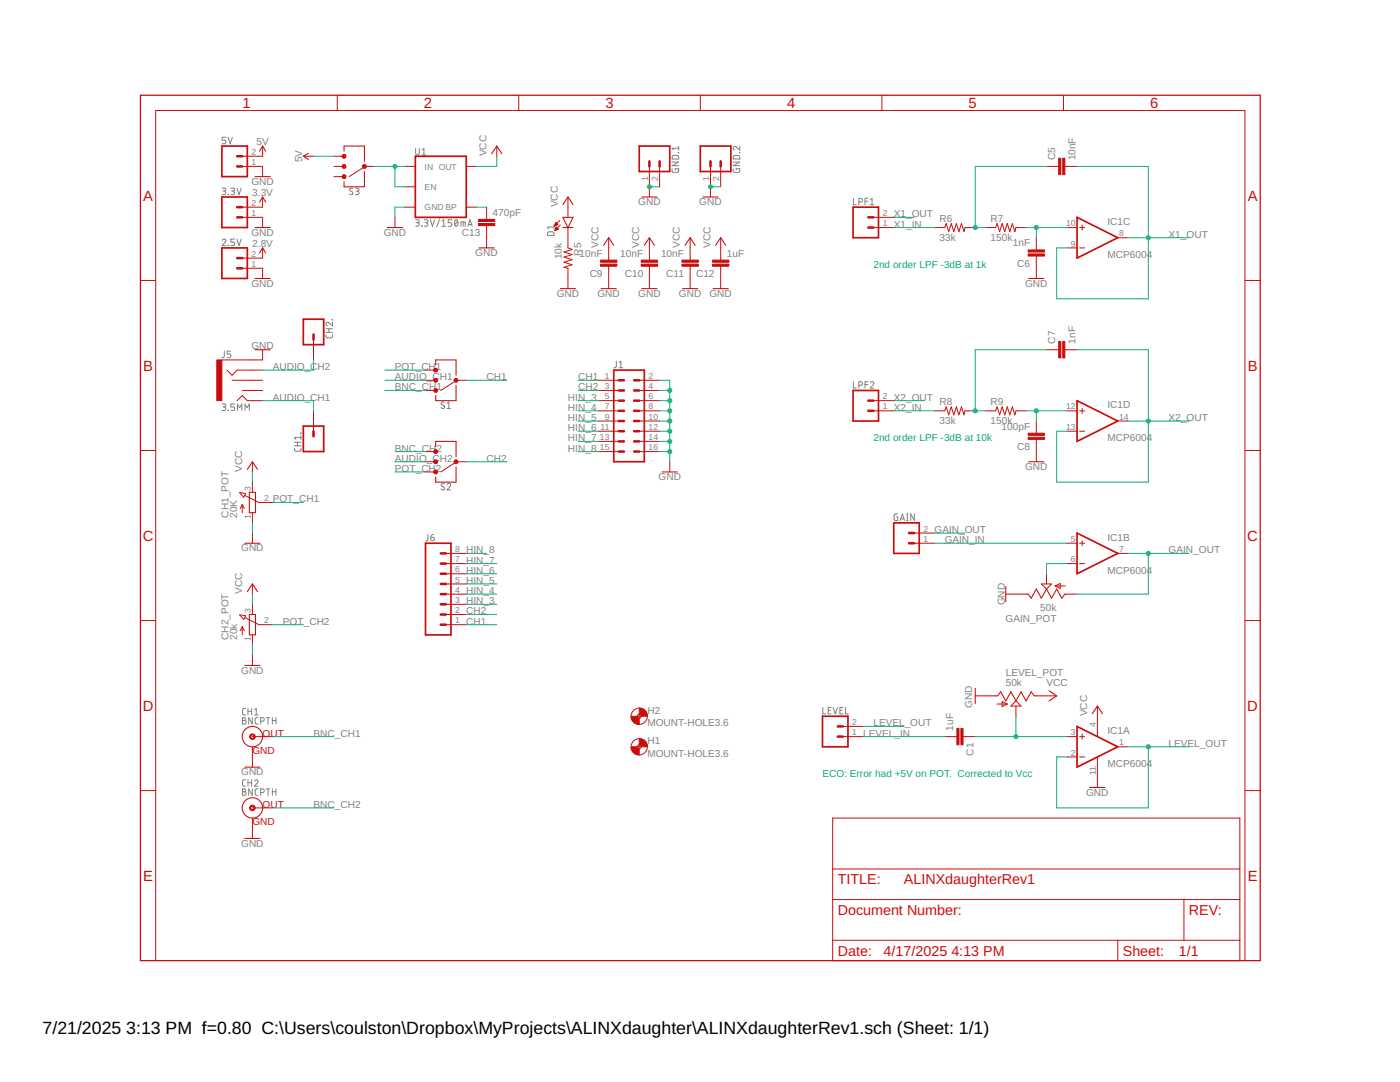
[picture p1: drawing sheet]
<svg xmlns="http://www.w3.org/2000/svg" width="279mm" height="216mm" viewBox="0 0 279 216" stroke-linecap="round" stroke-linejoin="round" font-family="sans-serif">
<g fill="none" stroke="#808080" stroke-width=".2">
<path d="M44.3 37.5l.6 .1 .2 .2-.2 .3h-.4M44.7 38.1a.36 .36 0 0 1 .4 .4 .36 .36 0 0 1-.4 .3h-.4M45.1 27.4h-.8v.6h.5a.37 .37 0 0 1 .3 .3 .37 .37 0 0 1-.3 .4h-.5M45.5 27.4l.5 1.3 .4-1.3M45.5 38.8h.1zM46.1 37.5l.6 .1 .1 .2-.1 .3h-.5M46.5 38.1a.36 .36 0 0 1 .3 .4 .36 .36 0 0 1-.3 .3h-.4M47.3 37.5l.4 1.3 .4-1.3M70.4 37.7l-.5-.1-.1 .2 .6 .6a.36 .36 0 0 1-.2 .5 .36 .36 0 0 1-.5-.2M70.9 37.5l.6 .1 .1 .2-.1 .3h-.4M71.3 38.1a.36 .36 0 0 1 .3 .4 .36 .36 0 0 1-.3 .3h-.4M83 29.6v1a.36 .36 0 0 0 .3 .3 .36 .36 0 0 0 .4-.3v-1"/>
<path d="M84.2 29.9l.4-.3v1.3M84.2 30.9h.8M134.1 33.7l.2 .7h.8l.3-.2v-.5h-.7v.2M134.1 32.3h1.3l-1.3 .8h1.3M134.2 31.1l1-.1 .2 .2v.5h-1.3zM135.4 30.4v.1zM135.4 29.2v.7M135.4 29.6h-1.3l.3 .3M146.3 33.7l.2 .7h.8l.3-.2v-.5h-.7v.2M146.3 32.3h1.3l-1.3 .8h1.3M146.4 31.1l1-.1 .2 .2v.5h-1.3zM147.6 30.4v.1z"/>
<path d="M147.6 29.2v.7l-.7-.6a.36 .36 0 0 0-.6 .1 .36 .36 0 0 0 .3 .5M170.3 39.6v1.3h.6M173.2 39.6h-.6v1.3M173.7 39.9l.3-.3v1.3M44.3 48a.35 .35 0 0 1 .5-.3 .35 .35 0 0 1 .2 .6l-.7 .7h.8M45.5 48.9l.1 .1zM46.8 47.7h-.7v.6h.4a.37 .37 0 0 1 .3 .3 .37 .37 0 0 1-.3 .4h-.4M47.3 47.7l.4 1.3 .4-1.3M83 43.8l.5 .1 .2 .2-.1 .2-.5 .1M83.3 44.4a.36 .36 0 0 1 .4 .4 .36 .36 0 0 1-.4 .3h-.3M84.1 45.1h.1zM84.7 43.8h.4l.3 .3-.1 .3h-.5"/>
<path d="M85 44.4a.36 .36 0 0 1 .4 .4 .36 .36 0 0 1-.4 .3h-.3M85.9 43.8l.4 1.3 .4-1.3M87.7 43.7l-.6 1.6M88.2 45.1h.7M88.2 44.1l.4-.3v1.3M90.2 43.8h-.7v.6h.4a.36 .36 0 0 1 .3 .4 .36 .36 0 0 1-.3 .3h-.4M90.9 43.9h.1a.67 .67 0 0 1 .4 .6 .67 .67 0 0 1-.4 .6l-.3-.6zM91.3 44.1l-.5 .8M92 45.1v-.8h.8l.1 .8M92.4 44.3v.8M93.4 45.1l.4-1.3 .4 1.3M93.5 44.8h.6"/>
<path d="M109.4 46.4l.9-.1 .2 .2 .1 .5h-1.3zM110.6 45v.7M110.6 45.3h-1.3l.2 .4M171.4 40.3h.4a.36 .36 0 0 0 .3-.4 .36 .36 0 0 0-.3-.3h-.4v1.3M172.6 40.2h.6M173.7 40.9h.7M44.8 70.1l-.1 1.1-.4 .2M46.1 70.1h-.8v.5h.5a.37 .37 0 0 1 .3 .4 .37 .37 0 0 1-.3 .4h-.5M65.1 66.8v.5l.2 .1 1-.1 .1-.5M65.1 66.3h1.3M65.1 65.6h1.3M65.6 65.6v.7"/>
<path d="M66.4 63.8h.1M66.4 64.3v.7l-.8-.6a.36 .36 0 0 0-.5 .1 .36 .36 0 0 0 .2 .5M123 72.1v1.1l-.4 .2M123.5 73.4h.8M123.5 72.4l.4-.3v1.3M170.3 76.2v1.2h.6M171.4 76.9h.4a.36 .36 0 0 0 .3-.4 .36 .36 0 0 0-.3-.3h-.4v1.2M172.6 76.7h.6M173.2 76.2h-.6v1.2M173.7 76.4a.36 .36 0 0 1 .5-.2 .36 .36 0 0 1 .1 .5l-.6 .7h.7M44.3 80.6h.6l.2 .2-.2 .4h-.4M44.7 81.2a.36 .36 0 0 1 .4 .4 .36 .36 0 0 1-.4 .3h-.4"/>
<path d="M45.5 81.9h.1zM46.8 80.6h-.7v.6h.4a.37 .37 0 0 1 .3 .4 .37 .37 0 0 1-.3 .3h-.4M47.4 81.9v-1.3l.4 .7 .5-.7v1.3M48.9 81.9v-1.3l.4 .7 .5-.7v1.3M58.8 89.5v.4l.3 .1h.8l.1-.1 .1-.4M58.8 89h1.3M58.8 88.2h1.3M59.4 88.2v.8M60 86.4l.1 .1zM60.1 87v.7M60.1 87.3h-1.3l.3 .4M88.7 80.3l-.4-.1-.2 .3 .1 .3 .4 .2a.35 .35 0 0 1-.1 .5 .35 .35 0 0 1-.5-.2"/>
<path d="M88.7 96.6l-.5-.1-.1 .3 .1 .2 .4 .2a.35 .35 0 0 1-.1 .6 .35 .35 0 0 1-.5-.2M89.2 96.8a.36 .36 0 0 1 .5-.3 .36 .36 0 0 1 .1 .5l-.6 .8h.7M89.2 80.5l.4-.3v1.3M89.2 81.5h.7M85.4 106.6v1.1l-.4 .2M86 107.2h.4a.36 .36 0 0 1 .3 .4 .36 .36 0 0 1-.4 .3 .36 .36 0 0 1-.3-.3zM86.6 106.6l-.5 .2-.1 .4M179.2 102.6l-.7 .1-.1 .9 .2 .2 .6 .1v-.8h-.3M179.6 103.9l.5-1.3 .4 1.3M179.8 103.5h.6M180.9 103.9h.3M180.9 102.6h.3"/>
<path d="M181.1 102.6v1.3M182.5 102.6v1.3l-.7-1.3v1.3M48.4 143.2l.6 .1v.3l-.2 .2a.36 .36 0 0 1 .3 .3 .36 .36 0 0 1-.3 .4h-.4zM48.4 157.4l.6 .1v.3l-.2 .2a.36 .36 0 0 1 .3 .3 .36 .36 0 0 1-.3 .4h-.4zM48.4 143.8h.4M48.4 158h.4M49 141.4h-.4l-.2 .2v.9l.6 .2M49 155.6h-.4l-.2 .3v.8l.2 .2h.4M49.5 141.4v1.3M49.5 155.6v1.3M49.5 141.9h.7M49.5 156.2h.7"/>
<path d="M50.2 141.4v1.3M50.2 155.6v1.3M50.4 143.2v1.3l-.8-1.3v1.3M50.4 157.4v1.3l-.8-1.3v1.3M50.8 155.9a.36 .36 0 0 1 .5-.3 .36 .36 0 0 1 .1 .6l-.6 .7h.7M50.8 142.7h.7M50.8 141.6l.3-.2v1.3M51.5 143.2h-.4l-.2 .3v.8l.6 .2M51.5 157.4l-.4 .1-.2 .2v.8l.6 .2M52 143.9h.4a.36 .36 0 0 0 .3-.3 .36 .36 0 0 0-.3-.4h-.4v1.3M52 158.1h.4a.36 .36 0 0 0 .3-.3 .36 .36 0 0 0-.3-.4h-.4v1.3M53.1 143.2h.8"/>
<path d="M53.1 157.4h.8M53.5 143.2v1.3M53.5 157.4v1.3M54.4 143.8h.7M54.4 143.2v1.3M54.4 157.4v1.3M54.4 158h.7M55.1 143.2v1.3M55.1 157.4v1.3M164.2 141.2v1.3h.6M165.3 141.7h.4M165.9 141.2h-.6v1.3h.6"/>
<path d="M166.3 141.2l.4 1.3 .4-1.3M167.6 141.7h.5M168.2 141.2h-.6v1.3h.6M168.7 141.2v1.3h.6"/>
</g>
<path d="M28 19h223.5v172.7h-223.5z" fill="none" stroke="#c90d0c" stroke-width=".25"/>
<g fill="none" stroke="#c90d0c" stroke-width=".2">
<path d="M67.3 19v3.1M103.5 19v3.1M139.8 19v3.1M176 19v3.1M212.2 19v3.1M48.3 33.2h4.1v2M52.4 29.1v2.1h-4.1M52.4 39.3v2h-4.1M60.5 31.2h2.1M66.6 33.2h2.1M66.6 31.2h2.1M66.6 35.2h2.1"/>
<path d="M72.5 33.4l-2.8 1.8M72.7 33.2h2.1M80.9 33.2h2M80.9 37.3h2M93 33.2h2.1M99.1 29.1v2.1M113.3 39.3v4.1M129.6 33.2v6.1M131.6 33.2v4.1M141.8 33.2v6.1M143.8 33.2v4.1M208.9 33.2h2.4"/>
<path d="M212.5 33.2h2.4M28 56h3.1M48.3 43.4h4.1v2M48.3 53.5h4.1v2.1M52.4 49.5v2h-4.1M78.8 43.4v2M80.9 41.3h2M93 41.3h2.1M97.1 41.3v2.5M97.1 45v4.5M110.7 45h.1M110.7 44.9h.3"/>
<path d="M110.7 44.8h.6M110.7 46h.1M110.8 44.7h.5M110.8 45.9h.2M110.8 44.7h.4M110.8 45.8h.4M110.8 45.7h.6M110.8 44.6h.3M110.9 45.6h.5M110.9 44.5h.1M110.9 44.4l.4 .4-.7 .3zM110.9 45.6h.4"/>
<path d="M111 45.5h.2M111 45.4h.1M111 45.3l.4 .4-.7 .3zM111.7 44l-1.1 1.1M111.8 44.9l-1.1 1.1M113.3 45.4v4.1l.9 .3-1.7 .5 1.7 .5-1.7 .5 1.7 .5-1.7 .5 1.7 .5-1.7 .5 .8 .2v4.1M121.5 47.4v4.5M121.5 53.1v4.5M129.6 47.4v4.5M129.6 53.1v4.5M137.7 47.4v4.5M137.7 53.1v4.5"/>
<path d="M143.8 47.4v4.5M143.8 53.1v4.5M174.3 43.4h4.1M174.3 45.4h4.1M186.5 45.4h2l.3-.8 .5 1.6 .5-1.6 .6 1.6 .5-1.6 .5 1.6 .5-1.6 .5 1.6 .2-.8h2M196.7 45.4h2l.3-.8 .5 1.6 .5-1.6 .5 1.6 .5-1.6 .5 1.6 .5-1.6 .5 1.6 .3-.8h2M206.8 47.4v2.5M206.8 51.1v4.5M212.9 45.4h2M212.9 49.5h2M215.5 45.4h1M215.5 49.5h1"/>
<path d="M216 44.9v1M223.1 47.4h2M248.5 56h3M45.3 73.9l1 1 1-1h5.1M46.3 75.9h6.1M47.3 79.9l1-1 1.1 1h3M48.3 77.9h4.1M52.4 69.8v2h-8.1M62.6 67.8v4M84.9 75.9h2.1M84.9 77.9h2.1M84.9 73.9h2.1"/>
<path d="M90.8 76.1l-2.8 1.8M91 75.9h2M119.4 75.9h4.1M119.4 77.9h4.1M119.4 79.9h4.1M127.6 75.9h4M127.6 77.9h4M127.6 79.9h4M174.3 79.9h4.1M208.9 69.8h2.4M212.5 69.8h2.4M28 89.9h3.1"/>
<path d="M47.8 98.3l1.2 .2-.4 .7zM48.9 98.9l2.8 1.4h2.7M50.4 92.1v2.1M50.4 96.2v2M62.6 82v4M84.9 90.1h2.1M84.9 94.2h2.1M84.9 92.1h2.1M90.8 92.3l-2.8 1.9M91 92.1h2M119.4 82h4.1M119.4 84h4.1"/>
<path d="M119.4 86h4.1M119.4 88.1h4.1M119.4 90.1h4.1M127.6 82h4M127.6 84h4M127.6 86h4M127.6 88.1h4M127.6 90.1h4M133.7 92.1v2.1M174.3 82h4.1M186.5 82h2l.3-.8 .5 1.6 .5-1.6 .6 1.6 .5-1.6 .5 1.6 .5-1.6 .5 1.6 .2-.8h2M196.7 82h2l.3-.8 .5 1.6 .5-1.6 .5 1.6 .5-1.6 .5 1.6 .5-1.6 .5 1.6 .3-.8h2"/>
<path d="M206.8 84v2.4M206.8 87.7v4.4M212.9 82h2M212.9 86h2M215.5 82h1M215.5 86h1M216 81.5v1M223.1 84h2M248.5 89.9h3M48.3 100.7v1.6M48.3 100.7l-.4 .8M48.3 100.7l.4 .8"/>
<path d="M50.4 102.3v2M50.4 106.4v2M50.4 116.5v2.1M89 112.5h4M89 110.4h4M89 118.6h4M89 116.5h4M89 114.5h4M182.4 108.4h4.1M182.4 106.4h4.1M200.7 118.6h4.5M207.8 116.5h2.1l-1 1z"/>
<path d="M208.9 114.5v2M210.6 116.9h2M210.6 116.9l1-.5v1zM212.5 118.6h2.4M212.9 108.4h2M212.9 112.5h2M215.5 108.4h1M215.5 112.5h1M216 107.9v1M223.1 110.4h2M28 123.8h3.1M47.8 122.7l1.2 .2-.4 .7z"/>
<path d="M48.3 125.1v1.6M48.3 125.1l-.4 .8M48.3 125.1l.4 .8M48.9 123.2l2.8 1.5h2.7M50.4 120.6v2M50.4 126.7v2M50.4 130.7v2.1M89 124.7h4M89 122.6h4M89 120.6h4M194.6 138.9h4.5M200 140l1 .5-1 .5z"/>
<path d="M202.8 139.9l1 1h-2.1zM206.4 138.9h4.5M248.5 123.8h3M28 157.8h3.1M50.4 147h4M50.4 149v4.1M127.2 149h.8M127.2 142.9h.8M127.6 142.5v.8M127.6 148.6v.8M168.2 147h4.1M168.2 144.9h4.1"/>
<path d="M188.5 147h2.5M192.2 147h2.4M199 140.5h2M202.8 140.9v2M212.9 147h2M212.9 151h2M215.5 147h1M215.5 151h1M216 146.5v1M219 140.9v6.1M219 151v6.1M223.1 149h2"/>
<path d="M248.5 157.8h3M50.4 163.2v4.1M50.4 161.2h4M166.2 163.2h81.2v28.5h-81.2zM166.2 179.5h81.2M166.2 173.4h81.2M236.3 179.5v8.1M31.1 191.7v-169.6h217.4v169.6M166.2 187.6h81.2M223.1 187.6v4.1"/>
<circle cx="127.6" cy="149" r="1.63"/>
<circle cx="127.6" cy="142.9" r="1.63"/>
<circle cx="127.6" cy="142.9" r=".4"/>
<circle cx="127.6" cy="149" r=".4"/>
</g>
<g fill="#c90d0c" stroke="#c90d0c" stroke-width=".2">
<path d="M127.6 147.4a1.61 1.61 0 0 1 1.6 1.6h-1.2l-.1-.3-.3-.1z" fill-rule="evenodd"/>
<path d="M126 149h1.2l.1 .3 .3 .1v1.2a1.57 1.57 0 0 1-1.6-1.6z" fill-rule="evenodd"/>
<path d="M127.6 141.3a1.61 1.61 0 0 1 1.6 1.6h-1.2l-.1-.3-.3-.1z" fill-rule="evenodd"/>
<path d="M126 142.9h1.2l.1 .3 .3 .1v1.2a1.57 1.57 0 0 1-1.6-1.6z" fill-rule="evenodd"/>
<path d="M90.8 75.5a.39 .39 0 0 1 .6 .2 .39 .39 0 0 1-.3 .6 .39 .39 0 0 1-.5-.4h.2a.19 .19 0 0 1 .2-.2 .19 .19 0 0 1 .2 .2 .19 .19 0 0 1-.2 .2l-.4-.2z" fill-rule="evenodd"/>
<path d="M86.7 77.6a.4 .4 0 0 1 .6 .2 .4 .4 0 0 1-.3 .5 .4 .4 0 0 1-.4-.4h.2a.19 .19 0 0 1 .2-.2 .19 .19 0 0 1 .1 .2 .19 .19 0 0 1-.1 .2l-.4-.2z" fill-rule="evenodd"/>
<path d="M86.7 75.5a.4 .4 0 0 1 .6 .2 .4 .4 0 0 1-.3 .6 .4 .4 0 0 1-.4-.4h.2a.19 .19 0 0 1 .2-.2 .19 .19 0 0 1 .1 .2 .19 .19 0 0 1-.1 .2l-.4-.2z" fill-rule="evenodd"/>
<path d="M86.7 73.5a.4 .4 0 0 1 .6 .2 .4 .4 0 0 1-.3 .5 .4 .4 0 0 1-.4-.3h.2a.19 .19 0 0 1 .2-.2 .19 .19 0 0 1 .1 .2 .19 .19 0 0 1-.1 .1l-.4-.1z" fill-rule="evenodd"/>
<path d="M90.8 91.8a.39 .39 0 0 1 .6 .2 .39 .39 0 0 1-.3 .5 .39 .39 0 0 1-.5-.4l.2-.1a.19 .19 0 0 1 .3 0 .19 .19 0 0 1 .1 .2 .19 .19 0 0 1-.3 .1l-.3-.2z" fill-rule="evenodd"/>
<path d="M86.7 93.8a.4 .4 0 0 1 .6 .2 .4 .4 0 0 1-.3 .6 .4 .4 0 0 1-.4-.4l.2-.1a.19 .19 0 0 1 .2-.1 .19 .19 0 0 1 .1 .3 .19 .19 0 0 1-.3 0l-.2-.1z" fill-rule="evenodd"/>
<path d="M86.7 91.8a.4 .4 0 0 1 .6 .2 .4 .4 0 0 1-.3 .5 .4 .4 0 0 1-.4-.4l.2-.1a.19 .19 0 0 1 .2 0 .19 .19 0 0 1 .1 .2 .19 .19 0 0 1-.3 .1l-.2-.2z" fill-rule="evenodd"/>
<path d="M86.7 89.8a.4 .4 0 0 1 .6 .2 .4 .4 0 0 1-.3 .5 .4 .4 0 0 1-.4-.4h.2a.19 .19 0 0 1 .2-.2 .19 .19 0 0 1 .1 .2 .19 .19 0 0 1-.1 .2l-.4-.2z" fill-rule="evenodd"/>
<path d="M72.4 33a.39 .39 0 0 1 .6 0 .39 .39 0 0 1-.2 .6 .39 .39 0 0 1-.5-.4l.4-.2 .2 .3-.2 .1-.4-.2z" fill-rule="evenodd"/>
<path d="M68.3 35.1a.39 .39 0 0 1 .7-.1 .39 .39 0 0 1-.2 .6 .39 .39 0 0 1-.5-.4l.4-.1 .1 .2-.1 .1-.4-.2z" fill-rule="evenodd"/>
<path d="M68.5 32.9a.4 .4 0 0 1 .5 .2 .4 .4 0 0 1-.3 .5 .4 .4 0 0 1-.4-.4l.4-.2 .1 .3-.1 .1-.4-.2z" fill-rule="evenodd"/>
<path d="M68.3 31a.39 .39 0 0 1 .7 0 .39 .39 0 0 1-.2 .6 .39 .39 0 0 1-.5-.4l.4-.2 .1 .3-.1 .1-.4-.2z" fill-rule="evenodd"/>
<path d="M50 146.6a.56 .56 0 0 1 .9 .1 .56 .56 0 0 1-.4 .8 .56 .56 0 0 1-.7-.5h.2a.35 .35 0 0 1 .5-.4 .35 .35 0 0 1 .1 .6 .35 .35 0 0 1-.5-.1l-.1-.1h-.2z" fill-rule="evenodd"/>
<path d="M50 160.8a.56 .56 0 0 1 .9 .1 .56 .56 0 0 1-.4 .8 .56 .56 0 0 1-.7-.5h.2a.35 .35 0 0 1 .5-.3 .35 .35 0 0 1 .1 .5 .35 .35 0 0 1-.5 0l-.1-.2h-.2z" fill-rule="evenodd"/>
</g>
<g fill="none" stroke="#c90d0c" stroke-width=".34">
<path d="M44.3 29.1h5.1v6.1h-5.1zM44.3 39.3h5.1v6.1h-5.1zM82.9 31.2h10.1v12.2h-10.1zM127.6 29.1h6.1v5.1h-6.1zM139.8 29.1h6.1v5.1h-6.1zM44.3 49.5h5.1v6.1h-5.1zM170.2 41.3h5.1v6.1h-5.1zM214.9 43.4l8.2 4-8.2 4.1zM60.5 63.7h4.1v5.1h-4.1zM122.5 73.9h6.1v18.2h-6.1zM170.2 77.9h5.1v6.1h-5.1zM214.9 79.9l8.2 4.1-8.2 4.1z"/>
<path d="M60.5 85h4.1v5.1h-4.1zM84.9 108.4h5.1v18.3h-5.1zM178.4 104.3h5.1v6.1h-5.1zM214.9 106.4l8.2 4-8.2 4.1zM164.1 142.9h5.1v6.1h-5.1zM214.9 144.9l8.2 4.1-8.2 4.1z"/>
</g>
<g fill="none" stroke="#c90d0c" stroke-width=".21">
<path d="M50.9 35.2h3M51.8 30.2l.6-1.1 .6 1.1M61.6 30.6l-1.1 .6 1.1 .6M68.7 30.2v-1.1h4v3.1M72.7 34.2v3.1h-4v-1M98.1 30.7l1-1.6 1.1 1.6M128.1 39.3h3M140.3 39.3h3M50.9 45.4h3M50.9 55.6h3M51.8 50.5l.6-1 .6 1M51.8 40.3l.6-1 .6 1"/>
<path d="M77.3 45.4h3M95.6 49.5h3M111.8 57.6h3.1M112.3 45.4h2.1M112.3 40.8l1-1.5 1.1 1.5M112.3 43.4h2.1l-1.1 2zM120 57.6h3M120.5 49l1-1.6 1 1.6M128.1 57.6h3M128.6 49l1-1.6 1 1.6M136.2 57.6h3.1M136.7 49l1-1.6 1 1.6"/>
<path d="M142.3 57.6h3.1M142.8 49l1-1.6 1 1.6M205.3 55.6h3M50.9 69.8h3M87 72.8v-1h4v3.1M91 76.9v3h-4v-1M49.4 93.7l1-1.6 1 1.6M49.8 98.2h1.2v4.1h-1.2zM87 89.1v-1h4v3M91 93.2v3h-4v-1M132.1 94.2h3.1M205.3 92.1h3"/>
<path d="M48.9 108.4h3M49.4 118l1-1.5 1 1.5M200.7 117v3.1M205.2 118.6l.6 .8 1-1.9 1 1.9 1.1-1.9 1 1.9 1-1.9 1 1.9 .6-.8M48.9 132.8h3M49.8 122.6h1.2v4.1h-1.2zM194.6 137.3v3.1M199.1 138.9l.6-.9 1 1.9 1-1.9 1.1 1.9 1-1.9 1 1.9 1-1.9 .6 .9M209.4 137.8l1.5 1.1-1.5 1M48.9 153.1h3M217.5 157.1h3M218 142.4l1-1.5 1 1.5"/>
<path d="M48.9 167.3h3"/>
<circle cx="50.4" cy="147" r="2.03"/>
<circle cx="50.4" cy="161.2" r="2.03"/>
</g>
<g fill="none" stroke="#c90d0c" stroke-width=".51">
<path d="M47.3 31.2h1M47.3 33.2h1M129.6 32.2v1M131.6 32.2v1M141.8 32.2v1M143.8 32.2v1M47.3 41.3h1M47.3 43.4h1M47.3 51.5h1M47.3 53.5h1M173.3 43.4h1M173.3 45.4h1"/>
<path d="M62.6 66.7v1.1M123.5 79.9h1M123.5 77.9h1M123.5 75.9h1M126.6 79.9h1M126.6 77.9h1M126.6 75.9h1M173.3 79.9h1M62.6 86v1.1M123.5 84h1M123.5 82h1M123.5 86h1"/>
<path d="M123.5 88.1h1M123.5 90.1h1M126.6 84h1M126.6 82h1M126.6 86h1M126.6 88.1h1M126.6 90.1h1M173.3 82h1M88 116.5h1M88 118.6h1M88 114.5h1M88 112.5h1"/>
<path d="M88 110.4h1M181.4 106.4h1M181.4 108.4h1M88 120.6h1M88 122.6h1M88 124.7h1M167.2 144.9h1M167.2 147h1"/>
</g>
<g fill="#c90d0c" stroke="#c90d0c" stroke-width=".2">
<path d="M43.3 71.8h1v8.1h-1z"/>
<path d="M212.1 31.6h.4v3.2h-.4z"/>
<path d="M211.3 31.6h.4v3.2h-.4z"/>
<path d="M205.2 49.9h3.2v.4h-3.2z"/>
<path d="M205.2 50.7h3.2v.4h-3.2z"/>
<path d="M212.1 68.2h.4v3.2h-.4z"/>
<path d="M211.3 68.2h.4v3.2h-.4z"/>
<path d="M205.2 86.4h3.2v.5h-3.2z"/>
<path d="M205.2 87.2h3.2v.5h-3.2z"/>
<path d="M119.8 51.9h3.3v.4h-3.3z"/>
<path d="M119.8 52.7h3.3v.4h-3.3z"/>
<path d="M128 51.9h3.2v.4h-3.2z"/>
<path d="M128 52.7h3.2v.4h-3.2z"/>
<path d="M136.1 51.9h3.3v.4h-3.3z"/>
<path d="M136.1 52.7h3.3v.4h-3.3z"/>
<path d="M142.2 51.9h3.3v.4h-3.3z"/>
<path d="M142.2 52.7h3.3v.4h-3.3z"/>
<path d="M95.5 43.8h3.2v.4h-3.2z"/>
<path d="M95.5 44.6h3.2v.4h-3.2z"/>
<path d="M191 145.4h.4v3.2h-.4z"/>
<path d="M191.8 145.4h.4v3.2h-.4z"/>
</g>
<g fill="none" stroke="#0dab76" stroke-width=".2">
<path d="M62.6 31.2h4M74.8 33.2h6.1M78.8 33.2v4.1h2.1M99.1 31.2v2h-4M129.6 37.3h2M141.8 37.3h2M208.9 33.2h-14.3v12.2h2.1M214.9 33.2h14.3v26.4h-18.3v-10.1h2M80.9 41.3h-2.1v2.1M95.1 41.3h2M178.4 45.4h8.1M178.4 43.4h4"/>
<path d="M204.8 45.4h8.1M206.8 45.4v2M225.1 47.4h12.2M52.4 79.9h10.2v2.1M62.6 71.8v2.1h-10.2M76.8 75.9h8.1M76.8 77.9h8.1M76.8 73.9h8.1M93 75.9h8.2M115.4 75.9h4M115.4 79.9h4M115.4 77.9h4"/>
<path d="M131.6 75.9h2.1v16.2M131.6 79.9h2.1M131.6 77.9h2.1M178.4 79.9h6.1M208.9 69.8h-14.3v12.2h2.1M214.9 69.8h14.3v26.4h-18.3v-10.2h2M50.4 94.2v2M78.8 90.1h6.1M78.8 92.1h6.1M78.8 94.2h6.1M93 92.1h8.2M115.4 90.1h4"/>
<path d="M115.4 88.1h4M115.4 86h4M115.4 84h4M115.4 82h4M131.6 90.1h2.1M131.6 88.1h2.1M131.6 86h2.1M131.6 84h2.1M131.6 82h2.1M178.4 82h8.1M204.8 82h8.1M206.8 82v2"/>
<path d="M225.1 84h12.2M50.4 104.3v2.1M50.4 118.6v2M54.4 100.3h6.1M93 118.6h6.1M93 116.5h6.1M93 114.5h6.1M93 112.5h6.1M93 110.4h4.1M186.5 106.4h6.1M186.5 108.4h26.4M212.9 112.5h-4v2"/>
<path d="M225.1 110.4h12.2M229.2 110.4v8.2h-14.3M50.4 128.7v2M54.4 124.7h6.1M93 124.7h6.1M93 122.6h6.1M93 120.6h6.1M54.4 147h12.2M172.3 147h16.2M172.3 144.9h8.1M194.6 147h18.3M202.8 142.9v4.1"/>
<path d="M225.1 149h12.2M229.2 149v12.2h-18.3v-10.2h2M54.4 161.2h12.2"/>
</g>
<g fill="#0dab76" stroke="#0dab76" stroke-width=".2">
<circle cx="133.7" cy="90.1" r=".4"/>
<circle cx="133.7" cy="88.1" r=".4"/>
<circle cx="133.7" cy="86" r=".4"/>
<circle cx="133.7" cy="84" r=".4"/>
<circle cx="133.7" cy="82" r=".4"/>
<circle cx="133.7" cy="79.9" r=".4"/>
<circle cx="133.7" cy="77.9" r=".4"/>
<circle cx="129.6" cy="37.3" r=".4"/>
<circle cx="141.8" cy="37.3" r=".4"/>
<circle cx="229.2" cy="149" r=".4"/>
<circle cx="229.2" cy="110.4" r=".4"/>
<circle cx="194.6" cy="45.4" r=".4"/>
<circle cx="206.8" cy="45.4" r=".4"/>
<circle cx="229.2" cy="47.4" r=".4"/>
<circle cx="194.6" cy="82" r=".4"/>
<circle cx="206.8" cy="82" r=".4"/>
<circle cx="229.2" cy="84" r=".4"/>
<circle cx="78.8" cy="33.2" r=".4"/>
<circle cx="202.8" cy="147" r=".4"/>
</g>
<g font-size="3.5">
<text x="8.5" y="206.4">7/21/2025</text>
<text x="25.2" y="206.4">3:13 PM f=0.80 C:\Users\coulston\Dropbox\MyProjects\ALINXdaughter\ALINXdaughterRev1.sch (Sheet: 1/1)</text>
</g>
<g font-size="2.9" fill="#c90d0c">
<text x="48.4" y="21.6">1</text>
<text x="84.6" y="21.6">2</text>
<text x="120.8" y="21.6">3</text>
<text x="157.1" y="21.6">4</text>
<text x="193.3" y="21.6">5</text>
<text x="229.5" y="21.6">6</text>
<text x="28.6" y="40">A</text>
<text x="249" y="40">A</text>
<text x="28.6" y="74">B</text>
<text x="249" y="74">B</text>
<text x="28.5" y="107.9">C</text>
<text x="248.9" y="107.9">C</text>
<text x="28.5" y="141.8">D</text>
<text x="248.9" y="141.8">D</text>
<text x="28.6" y="175.8">E</text>
<text x="167.2" y="176.4">TITLE:</text>
<text x="180.4" y="176.4">ALINXdaughterRev1</text>
<text x="249" y="175.8">E</text>
<text x="167.2" y="182.5">Document Number:</text>
<text x="237.3" y="182.5">REV:</text>
<text x="167.2" y="190.7">Date:</text>
<text x="176.3" y="190.7">4/17/2025</text>
<text x="189.9" y="190.7">4:13 PM</text>
<text x="224.1" y="190.7">Sheet:</text>
<text x="235.3" y="190.7">1/1</text>
</g>
<g font-size="2" fill="#808080">
<text x="51.2" y="29">5V</text>
<text x="60.3" y="32.4" transform="rotate(-90 60.3 32.4)">5V</text>
<text x="97.1" y="31.2" transform="rotate(-90 97.1 31.2)">VCC</text>
<text x="210.6" y="32" transform="rotate(-90 210.6 32)">C5</text>
<text x="214.6" y="32" transform="rotate(-90 214.6 32)">10nF</text>
<text x="50.2" y="36.9">GND</text>
<text x="50.4" y="39.1">3.3V</text>
<text x="111.3" y="41.3" transform="rotate(-90 111.3 41.3)">VCC</text>
<text x="127.4" y="40.9">GND</text>
<text x="139.6" y="40.9">GND</text>
<text x="50.2" y="47">GND</text>
<text x="76.6" y="47">GND</text>
<text x="92.2" y="47.1">C13</text>
<text x="98.3" y="43.1">470pF</text>
<text x="178.4" y="45.4">X1_IN</text>
<text x="178.4" y="43.4">X1_OUT</text>
<text x="187.5" y="44.2">R6</text>
<text x="197.7" y="44.2">R7</text>
<text x="221" y="44.9">IC1C</text>
<text x="233.2" y="47.4">X1_OUT</text>
<text x="50.4" y="49.3">2.8V</text>
<text x="94.9" y="51.1">GND</text>
<text x="112.1" y="51.7" transform="rotate(-90 112.1 51.7)">10k</text>
<text x="115.7" y="51.2">10nF</text>
<text x="116" y="51" transform="rotate(-90 116 51)">R5</text>
<text x="119.5" y="49.5" transform="rotate(-90 119.5 49.5)">VCC</text>
<text x="123.8" y="51.2">10nF</text>
<text x="127.6" y="49.5" transform="rotate(-90 127.6 49.5)">VCC</text>
<text x="131.9" y="51.2">10nF</text>
<text x="135.7" y="49.5" transform="rotate(-90 135.7 49.5)">VCC</text>
<text x="141.8" y="49.5" transform="rotate(-90 141.8 49.5)">VCC</text>
<text x="145.1" y="51.2">1uF</text>
<text x="187.5" y="48">33k</text>
<text x="197.7" y="48">150k</text>
<text x="202.1" y="49.2">1nF</text>
<text x="203" y="53.2">C6</text>
<text x="221" y="51.5">MCP6004</text>
<text x="50.2" y="57.2">GND</text>
<text x="111.1" y="59.2">GND</text>
<text x="117.7" y="55.3">C9</text>
<text x="119.2" y="59.2">GND</text>
<text x="124.7" y="55.3">C10</text>
<text x="127.4" y="59.2">GND</text>
<text x="133" y="55.3">C11</text>
<text x="135.5" y="59.2">GND</text>
<text x="138.9" y="55.3">C12</text>
<text x="141.6" y="59.2">GND</text>
<text x="204.6" y="57.2">GND</text>
<text x="50.2" y="69.6">GND</text>
<text x="210.6" y="68.6" transform="rotate(-90 210.6 68.6)">C7</text>
<text x="214.6" y="68.6" transform="rotate(-90 214.6 68.6)">1nF</text>
<text x="54.4" y="73.9">AUDIO_CH2</text>
<text x="78.8" y="77.9">BNC_CH1</text>
<text x="78.8" y="73.9">POT_CH1</text>
<text x="78.8" y="75.9">AUDIO_CH1</text>
<text x="97.1" y="75.9">CH1</text>
<text x="115.4" y="75.9">CH1</text>
<text x="115.4" y="77.9">CH2</text>
<text x="54.4" y="79.9">AUDIO_CH1</text>
<text x="113.4" y="79.9">HIN_3</text>
<text x="113.4" y="82">HIN_4</text>
<text x="178.4" y="82">X2_IN</text>
<text x="178.4" y="79.9">X2_OUT</text>
<text x="187.5" y="80.8">R8</text>
<text x="197.7" y="80.8">R9</text>
<text x="221" y="81.5">IC1D</text>
<text x="113.4" y="84">HIN_5</text>
<text x="113.4" y="86">HIN_6</text>
<text x="113.4" y="88.1">HIN_7</text>
<text x="187.5" y="84.6">33k</text>
<text x="197.7" y="84.6">150k</text>
<text x="199.9" y="85.7">100pF</text>
<text x="203" y="89.8">C8</text>
<text x="221" y="88.1">MCP6004</text>
<text x="233.2" y="84">X2_OUT</text>
<text x="48.3" y="94.2" transform="rotate(-90 48.3 94.2)">VCC</text>
<text x="78.8" y="90.1">BNC_CH2</text>
<text x="78.8" y="94.2">POT_CH2</text>
<text x="78.8" y="92.1">AUDIO_CH2</text>
<text x="97.1" y="92.1">CH2</text>
<text x="113.4" y="90.1">HIN_8</text>
<text x="131.4" y="95.8">GND</text>
<text x="204.6" y="93.8">GND</text>
<text x="54.4" y="100.3">POT_CH1</text>
<text x="45.6" y="103.3" transform="rotate(-90 45.6 103.3)">CH1_POT</text>
<text x="47.3" y="103.3" transform="rotate(-90 47.3 103.3)">20K</text>
<text x="186.5" y="106.4">GAIN_OUT</text>
<text x="221" y="107.9">IC1B</text>
<text x="48.1" y="110">GND</text>
<text x="93" y="112.5">HIN_7</text>
<text x="93" y="110.4">HIN_8</text>
<text x="188.5" y="108.4">GAIN_IN</text>
<text x="233.2" y="110.4">GAIN_OUT</text>
<text x="48.3" y="118.5" transform="rotate(-90 48.3 118.5)">VCC</text>
<text x="93" y="118.5">HIN_4</text>
<text x="93" y="116.5">HIN_5</text>
<text x="93" y="114.5">HIN_6</text>
<text x="221" y="114.5">MCP6004</text>
<text x="56.5" y="124.6">POT_CH2</text>
<text x="93" y="124.6">CH1</text>
<text x="93" y="122.6">CH2</text>
<text x="93" y="120.6">HIN_3</text>
<text x="200.5" y="120.8" transform="rotate(-90 200.5 120.8)">GND</text>
<text x="200.7" y="124">GAIN_POT</text>
<text x="207.6" y="122">50k</text>
<text x="45.6" y="127.7" transform="rotate(-90 45.6 127.7)">CH2_POT</text>
<text x="47.3" y="127.7" transform="rotate(-90 47.3 127.7)">20k</text>
<text x="48.1" y="134.4">GND</text>
<text x="200.7" y="136.8">50k</text>
<text x="200.7" y="134.8">LEVEL_POT</text>
<text x="208.8" y="136.8">VCC</text>
<text x="129.2" y="142.5">H2</text>
<text x="194" y="141.3" transform="rotate(-90 194 141.3)">GND</text>
<text x="217" y="142.9" transform="rotate(-90 217 142.9)">VCC</text>
<text x="62.6" y="147">BNC_CH1</text>
<text x="129.2" y="144.9">MOUNT-HOLE3.6</text>
<text x="129.2" y="148.6">H1</text>
<text x="172.3" y="147">LEVEL_IN</text>
<text x="174.3" y="145">LEVEL_OUT</text>
<text x="190.3" y="145.8" transform="rotate(-90 190.3 145.8)">1uF</text>
<text x="221" y="146.5">IC1A</text>
<text x="233.2" y="149">LEVEL_OUT</text>
<text x="48.1" y="154.7">GND</text>
<text x="129.2" y="151">MOUNT-HOLE3.6</text>
<text x="194.3" y="150.8" transform="rotate(-90 194.3 150.8)">C1</text>
<text x="221" y="153.1">MCP6004</text>
<text x="62.6" y="161.2">BNC_CH2</text>
<text x="216.8" y="158.8">GND</text>
<text x="48.1" y="168.9">GND</text>
</g>
<g font-size="2" fill="#0dab76">
<text x="174.3" y="53.5">2nd order LPF -3dB at 1k</text>
<text x="174.3" y="88.1">2nd order LPF -3dB at 10k</text>
<text x="164.1" y="155.1">ECO: Error had +5V on POT. Corrected to Vcc</text>
</g>
<g font-size="2" fill="#c90d0c">
<text x="52.4" y="147">OUT</text>
<text x="50.4" y="150.4">GND</text>
<text x="52.4" y="161.2">OUT</text>
<text x="50.4" y="164.7">GND</text>
</g>
<g font-size="1.7" fill="#808080">
<text x="50.2" y="32.9">1</text>
<text x="50.2" y="30.9">2</text>
<text x="84.7" y="33.8">IN OUT</text>
<text x="50.2" y="41.1">2</text>
<text x="84.7" y="42">GND BP</text>
<text x="84.7" y="37.9">EN</text>
<text x="129.3" y="36" transform="rotate(-90 129.3 36)">1</text>
<text x="131.4" y="36" transform="rotate(-90 131.4 36)">2</text>
<text x="141.5" y="36" transform="rotate(-90 141.5 36)">1</text>
<text x="143.5" y="36" transform="rotate(-90 143.5 36)">2</text>
<text x="50.2" y="43.1">1</text>
<text x="176.2" y="45.1">1</text>
<text x="176.2" y="43.1">2</text>
<text x="212.8" y="45.1">10</text>
<text x="223.4" y="47.2">8</text>
<text x="50.2" y="53.3">1</text>
<text x="50.2" y="51.2">2</text>
<text x="213.7" y="49.2">9</text>
<text x="120.7" y="75.6">1</text>
<text x="120.7" y="77.6">3</text>
<text x="129.4" y="75.6">2</text>
<text x="129.4" y="77.6">4</text>
<text x="120.7" y="79.7">5</text>
<text x="120.7" y="81.7">7</text>
<text x="120.7" y="83.7">9</text>
<text x="129.4" y="79.7">6</text>
<text x="129.4" y="81.7">8</text>
<text x="129.4" y="83.7">10</text>
<text x="176.2" y="81.7">1</text>
<text x="176.2" y="79.7">2</text>
<text x="212.8" y="81.7">12</text>
<text x="223.4" y="83.7">14</text>
<text x="119.7" y="87.8">13</text>
<text x="119.7" y="89.8">15</text>
<text x="119.9" y="85.8">11</text>
<text x="129.4" y="85.8">12</text>
<text x="129.4" y="87.8">14</text>
<text x="129.4" y="89.8">16</text>
<text x="212.8" y="85.8">13</text>
<text x="50.1" y="97.9" transform="rotate(-90 50.1 97.9)">3</text>
<text x="52.7" y="100">2</text>
<text x="50.1" y="103.5" transform="rotate(-90 50.1 103.5)">1</text>
<text x="184.3" y="106.1">2</text>
<text x="90.8" y="112.2">7</text>
<text x="90.8" y="110.1">8</text>
<text x="184.3" y="108.1">1</text>
<text x="213.7" y="112.2">6</text>
<text x="213.7" y="108.1">5</text>
<text x="223.4" y="110.1">7</text>
<text x="90.8" y="118.3">4</text>
<text x="90.8" y="116.2">5</text>
<text x="90.8" y="114.2">6</text>
<text x="50.1" y="122.3" transform="rotate(-90 50.1 122.3)">3</text>
<text x="52.7" y="124.4">2</text>
<text x="90.8" y="124.4">1</text>
<text x="90.8" y="122.3">2</text>
<text x="90.8" y="120.3">3</text>
<text x="50.1" y="127.9" transform="rotate(-90 50.1 127.9)">1</text>
<text x="170.1" y="146.7">1</text>
<text x="170.1" y="144.7">2</text>
<text x="213.7" y="146.7">3</text>
<text x="218.7" y="145.1" transform="rotate(-90 218.7 145.1)">4</text>
<text x="223.4" y="148.7">1</text>
<text x="213.7" y="150.8">2</text>
<text x="218.7" y="154.7" transform="rotate(-90 218.7 154.7)">11</text>
</g>
</svg>
